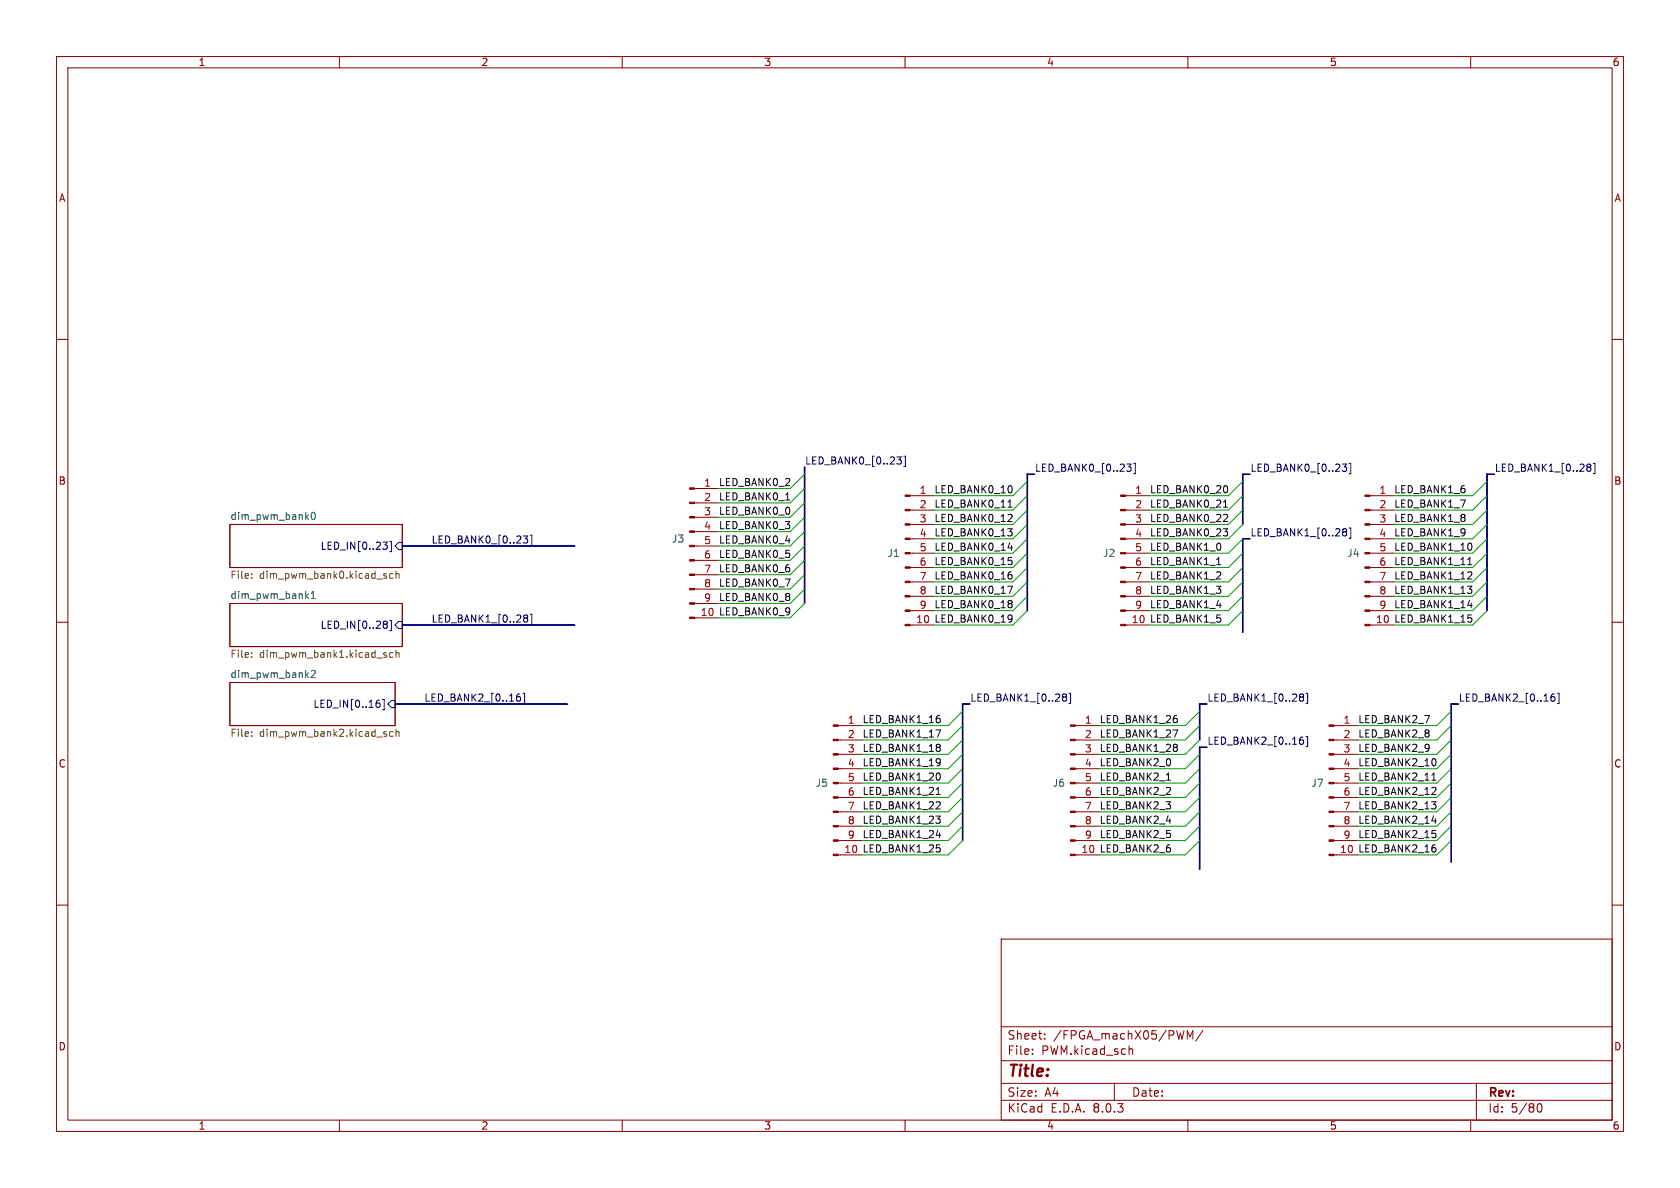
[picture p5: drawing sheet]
<svg xmlns="http://www.w3.org/2000/svg" width="297mm" height="210mm" viewBox="0 0 297 210" stroke-linecap="round" stroke-linejoin="round" font-family="sans-serif">
<g fill="none" stroke="#840000" stroke-width=".18">
<path d="M10 10h277v190h-277zM12 12h273v186h-273zM60 10v2M110 10v2M160 10v2M210 10v2M260 10v2M10 60h2M285 60h2M40.6 92.7h30.5v7.6h-30.5zM122.8 99.1h4.2M122.8 96.5h4.2"/>
<path d="M122.8 94h4.2M122.8 91.4h4.2M122.8 88.9h4.2M122.8 86.4h4.2M160.9 97.8h4.2M160.9 95.3h4.2M160.9 92.7h4.2M160.9 90.2h4.2M160.9 87.6h4.2M199 97.8h4.2M199 95.3h4.2M199 92.7h4.2"/>
<path d="M199 90.2h4.2M199 87.6h4.2M242.2 97.8h4.2M242.2 95.3h4.2M242.2 92.7h4.2M242.2 90.2h4.2M242.2 87.6h4.2M10 110h2M40.6 106.7h30.5v7.6h-30.5zM122.8 109.2h4.2M122.8 106.7h4.2M122.8 104.1h4.2"/>
<path d="M122.8 101.6h4.2M160.9 110.5h4.2M160.9 108h4.2M160.9 105.4h4.2M160.9 102.9h4.2M160.9 100.3h4.2M199 110.5h4.2M199 108h4.2M199 105.4h4.2M199 102.9h4.2M199 100.3h4.2M242.2 110.5h4.2"/>
<path d="M242.2 108h4.2M242.2 105.4h4.2M242.2 102.9h4.2M242.2 100.3h4.2M285 110h2M40.6 120.7h29.2v7.6h-29.2zM148.2 138.4h4.2M148.2 135.9h4.2M148.2 133.4h4.2M148.2 130.8h4.2M148.2 128.3h4.2M190.1 138.4h4.2"/>
<path d="M190.1 135.9h4.2M190.1 133.4h4.2M190.1 130.8h4.2M190.1 128.3h4.2M235.8 138.4h4.2M235.8 135.9h4.2M235.8 133.4h4.2M235.8 130.8h4.2M235.8 128.3h4.2M10 160h2M148.2 151.1h4.2M148.2 148.6h4.2"/>
<path d="M148.2 146.1h4.2M148.2 143.5h4.2M148.2 141h4.2M190.1 151.1h4.2M190.1 148.6h4.2M190.1 146.1h4.2M190.1 143.5h4.2M190.1 141h4.2M235.8 151.1h4.2M235.8 148.6h4.2M235.8 146.1h4.2M235.8 143.5h4.2"/>
<path d="M235.8 141h4.2M285 160h2M177 166h108v32h-108zM60 198v2M110 198v2M160 198v2M177 194.5h108M177 191.5h108M177 187.5h108M177 181.5h108M182.5 186.3v.1M182.5 185.5v.1"/>
<path d="M184.7 183.6v.1M184.7 182.8v.1M197 191.5v3M199.6 185.5l.2-.1 .4 .1v.9M209.9 183.7v-1.5l.5 1.1 .5-1.1v1.5M210 198v2M212.7 182.1l-1.3 2M260 198v2M261 191.5v6.5M271.7 195.7l.2-.5 .2-.1a.8 .8 0 0 1 .5 .7 .8 .8 0 0 1-.5 .8l-.2-.1-.2-.5"/>
</g>
<g fill="none" stroke="#000084" stroke-width=".18">
<path d="M67.7 95.8h.8l-.5 .5 .4 .1 .1 .5-.3 .2h-.3M68.9 95.7h.3v1.8h-.3M69.8 96.5l.7-.6h.6v1.3h-.6zM92.5 94.7h.8l-.4 .5 .3 .1 .1 .5-.2 .2h-.4M93.7 94.6h.3v1.8h-.3M158.5 80.8h.8l-.4 .5 .4 .1v.4l-.2 .2h-.4M159.8 80.6h.3v1.9h-.3M199.2 82h.8l-.4 .5 .3 .1 .1 .5-.3 .2h-.3M200.4 81.9h.3v1.8h-.3M237.3 82h.8l-.4 .5 .3 .1 .1 .5-.3 .2h-.3M237.6 93.5h.2l.3 .2-.3 .3M237.6 94h.2"/>
<path d="M237.8 94l.3 .3v.2l-.3 .2h-.2M238.5 81.9h.3v1.8h-.3M238.5 93.3h.3v1.9h-.3M280.8 82h.2l.3 .3-.3 .3M280.8 82.6h.2M281 82.6l.3 .2v.3l-.3 .2h-.2M281.7 81.9h.3v1.8h-.3M68 109.8h.2l.3 .2-.3 .3M68 110.3h.2M68.2 110.3l.3 .3v.2l-.2 .2-.3 .1M68.9 109.7h.3v1.8h-.3M70.5 109.9h.6v1.2h-.6l-.7-.6z"/>
<path d="M92.8 108.7h.3l.2 .2-.2 .4M92.8 109.3h.3M93.1 109.3l.2 .2v.2l-.2 .3h-.3M93.7 108.6h.3v1.8h-.3M66.7 124.3h.4l.1 .2-.1 .4-.4 .1M66.8 123.8h.3M67.6 123.6h.3v1.9h-.3M69.2 123.8h.6v1.3h-.6l-.6-.6zM91.5 123.2h.3l.2 .2v.4l-.5 .1M91.9 122.7h-.4M92.4 122.6h.3v1.8h-.3M188.1 122.7h.2l.2 .2-.2 .3"/>
<path d="M188.1 123.2h.2M188.3 123.2l.2 .3v.2l-.2 .2h-.2M189 122.6h.3v1.8h-.3M230 122.7h.2l.3 .2-.3 .3M230 123.2h.2M230 130.8h.2l.3 .2-.1 .4-.4 .2M230.2 123.2l.3 .3v.2l-.3 .2h-.2M230.3 130.3l-.3 .1M230.9 122.6h.3v1.8h-.3M230.9 130.2h.3v1.8h-.3M274.4 123.2h.3l.2 .2-.1 .4-.4 .1M274.8 122.7h-.4"/>
<path d="M275.3 122.6h.3v1.8h-.3"/>
</g>
<path d="M55.1 90.7l.2-.1a.68 .68 0 0 1 .5 .6 .68 .68 0 0 1-.5 .6l-.2-.1-.1-.3zM54.2 105.3l.3 .5M54.5 105l-.5 .4M55 118.6l.5-.1 .2 .4-.7 .9h.7M55 105.8h.7M55 104.9l.4-.4v1.3" fill="none" stroke="#006464" stroke-width=".18"/>
<g fill="none" stroke="#725600" stroke-width=".18">
<path d="M44.5 102.1v.1M44.5 101.5v.1M44.5 115.4v.1M44.5 116.1v.1M68 101.8l.3 .1 .1 .2-.2 .1h-.2M68 115.8h.3l.1 .2-.2 .2h-.2M68 101.4l.3 .1M68 115.4h.3M69.5 101.5l-.4-.1-.2 .2 .1 .6h.5M69.5 115.4h-.4l-.2 .2 .1 .5h.5M70 101.5l.2-.1 .3 .1 .1 .7M70 101v1.2"/>
<path d="M70 114.9v1.3M70 115.5l.2-.1h.3l.1 .8M44.5 129.4v.1M44.5 130.1v.1M68 129.8h.3l.1 .2-.2 .2h-.2M68 129.3l.3 .1M69.5 129.4l-.4-.1-.2 .3 .1 .5h.5M70 128.9v1.3M70 129.5l.2-.2 .3 .1 .1 .8"/>
</g>
<g fill="#840000" stroke="#840000" stroke-width=".18">
<path d="M147.3 151h.9v.3h-.9z"/>
<path d="M147.3 148.5h.9v.2h-.9z"/>
<path d="M147.3 145.9h.9v.3h-.9z"/>
<path d="M147.3 143.4h.9v.2h-.9z"/>
<path d="M147.3 140.8h.9v.3h-.9z"/>
<path d="M147.3 138.3h.9v.3h-.9z"/>
<path d="M147.3 135.8h.9v.2h-.9z"/>
<path d="M147.3 133.2h.9v.3h-.9z"/>
<path d="M147.3 130.7h.9v.2h-.9z"/>
<path d="M147.3 128.1h.9v.3h-.9z"/>
<path d="M189.2 151h.9v.3h-.9z"/>
<path d="M189.2 148.5h.9v.2h-.9z"/>
<path d="M189.2 145.9h.9v.3h-.9z"/>
<path d="M189.2 143.4h.9v.2h-.9z"/>
<path d="M189.2 140.8h.9v.3h-.9z"/>
<path d="M189.2 138.3h.9v.3h-.9z"/>
<path d="M189.2 135.8h.9v.2h-.9z"/>
<path d="M189.2 133.2h.9v.3h-.9z"/>
<path d="M189.2 130.7h.9v.2h-.9z"/>
<path d="M189.2 128.1h.9v.3h-.9z"/>
<path d="M234.9 151h.9v.3h-.9z"/>
<path d="M234.9 148.5h.9v.2h-.9z"/>
<path d="M234.9 145.9h.9v.3h-.9z"/>
<path d="M234.9 143.4h.9v.2h-.9z"/>
<path d="M234.9 140.8h.9v.3h-.9z"/>
<path d="M234.9 138.3h.9v.3h-.9z"/>
<path d="M234.9 135.8h.9v.2h-.9z"/>
<path d="M234.9 133.2h.9v.3h-.9z"/>
<path d="M234.9 130.7h.9v.2h-.9z"/>
<path d="M234.9 128.1h.9v.3h-.9z"/>
<path d="M121.9 109.1h.9v.2h-.9z"/>
<path d="M121.9 106.6h.9v.2h-.9z"/>
<path d="M121.9 104h.9v.3h-.9z"/>
<path d="M121.9 101.5h.9v.2h-.9z"/>
<path d="M121.9 98.9h.9v.3h-.9z"/>
<path d="M121.9 96.4h.9v.2h-.9z"/>
<path d="M121.9 93.9h.9v.2h-.9z"/>
<path d="M121.9 91.3h.9v.3h-.9z"/>
<path d="M121.9 88.8h.9v.2h-.9z"/>
<path d="M121.9 86.2h.9v.3h-.9z"/>
<path d="M241.3 110.4h.9v.2h-.9z"/>
<path d="M241.3 107.8h.9v.3h-.9z"/>
<path d="M241.3 105.3h.9v.2h-.9z"/>
<path d="M241.3 102.7h.9v.3h-.9z"/>
<path d="M241.3 100.2h.9v.3h-.9z"/>
<path d="M241.3 97.7h.9v.2h-.9z"/>
<path d="M241.3 95.1h.9v.3h-.9z"/>
<path d="M241.3 92.6h.9v.2h-.9z"/>
<path d="M241.3 90h.9v.3h-.9z"/>
<path d="M241.3 87.5h.9v.3h-.9z"/>
<path d="M198.1 110.4h.9v.2h-.9z"/>
<path d="M198.1 107.8h.9v.3h-.9z"/>
<path d="M198.1 105.3h.9v.2h-.9z"/>
<path d="M198.1 102.7h.9v.3h-.9z"/>
<path d="M198.1 100.2h.9v.3h-.9z"/>
<path d="M198.1 97.7h.9v.2h-.9z"/>
<path d="M198.1 95.1h.9v.3h-.9z"/>
<path d="M198.1 92.6h.9v.2h-.9z"/>
<path d="M198.1 90h.9v.3h-.9z"/>
<path d="M198.1 87.5h.9v.3h-.9z"/>
<path d="M160 110.4h.9v.2h-.9z"/>
<path d="M160 107.8h.9v.3h-.9z"/>
<path d="M160 105.3h.9v.2h-.9z"/>
<path d="M160 102.7h.9v.3h-.9z"/>
<path d="M160 100.2h.9v.3h-.9z"/>
<path d="M160 97.7h.9v.2h-.9z"/>
<path d="M160 95.1h.9v.3h-.9z"/>
<path d="M160 92.6h.9v.2h-.9z"/>
<path d="M160 90h.9v.3h-.9z"/>
<path d="M160 87.5h.9v.3h-.9z"/>
</g>
<g fill="none" stroke="#0f0f0f" stroke-width=".18">
<path d="M138.9 88.4h.7M178.1 93.5h.8l-.4 .5M178.2 89.7h.7M178.2 96.9h.8M178.3 98.5h.6M178.4 88.6l.2-.2v1.3M178.7 90.9l.2 .3v.3l-.8 .7h.8M178.8 94l.1 .2-.1 .5M178.8 86l.1 .3-.1 .7M178.8 99.1l.1 .2-.1 .5M215.1 99.8h.7M216.2 93.5h.8l-.4 .5"/>
<path d="M216.3 89.7h.7M216.5 88.6l.2-.2v1.3M216.8 90.9l.2 .3v.3l-.8 .7h.8M216.9 94l.1 .2-.1 .5M216.9 86l.1 .3-.1 .7M259.5 99.8h.7M259.7 98.7l.1-.2v1.3M260.1 96.1l.1 .4-.1 .7M178.1 103.6h.9l-.6 1.3M178.8 101.6l.1 .2-.1 .5M178.8 106.2l.1 .2-.1 .3M178.8 106.8l.1 .2-.1 .4"/>
<path d="M178.8 108.8h.1a1.07 1.07 0 0 1-.2 1.1M178.9 109.3l-.1 .1M259.4 103.6h.8l-.4 .5M259.5 107h.8M259.5 108.7h.6M260 101.1l.2 .2-.1 .3-.7 .8h.8M260.1 109.3l.1 .1-.1 .5M260.1 104.2l.1 .2-.1 .4M165.4 129h.9l-.6 1.3M165.7 139.4l.2-.2v1.3M166.1 127l.1 .2-.1 .5M166.1 131.6l.1 .2-.1 .3"/>
<path d="M166.1 132.2l.1 .2-.1 .4M166.1 134.2h.1a1.07 1.07 0 0 1-.2 1.1M166.1 136.8l.1 .3-.1 .7M166.2 134.7l-.1 .1M206.2 137.9h.7M207.4 129h.8l-.5 1.3M208 127l.1 .2-.1 .5M208 131.6l.1 .2-.1 .3M208 132.2l.1 .2-.1 .4M253.1 137.9h.8M253.4 136.8l.1-.2v1.3M253.6 139.2l.3 .2-.1 .3-.7 .8h.8"/>
<path d="M253.7 134.2l.2 .4-.2 .7M165.4 144.3h.8l-.4 .5M165.5 140.5h.7M165.5 147.7h.8M165.6 149.3h.6M166 141.7l.2 .3v.3l-.8 .7h.8M166.1 144.8l.1 .2-.1 .5M166.1 149.9l.1 .2-.1 .5M253.1 141.7h.8l-.5 .5M253.1 145.1h.8M253.2 146.8h.6M253.7 142.3l.2 .2-.2 .4"/>
<path d="M253.7 147.4l.2 .1-.2 .5M253.7 149.9l.2 .2-.2 .5"/>
</g>
<path d="M71.1 96.5h30.5M142.2 82.6v24.1M182.9 83.8h-1.3v24.2M221 83.8h-1.3v8.9M221 95.3h-1.3v16.5M264.2 83.8h-1.3v24.2M71.1 110.5h30.5M69.8 124.5h30.5M171.4 124.5h-1.2v24.1M213.4 124.5h-1.3v6.3M213.4 132.1h-1.3v21.6M257.8 124.5h-1.3v27.9" fill="none" stroke="#000084" stroke-width=".3"/>
<g fill="none" stroke="#009600" stroke-width=".18">
<path d="M142.2 86.4l-2.5 2.5h-12.7M142.2 83.8l-2.5 2.6h-12.7M142.2 91.4l-2.5 2.6h-12.7M142.2 99.1l-2.5 2.5h-12.7M142.2 94l-2.5 2.5h-12.7M142.2 96.5l-2.5 2.6h-12.7M142.2 88.9l-2.5 2.5h-12.7M181.6 87.6l-2.5 2.6h-14M181.6 90.2l-2.5 2.5h-14M181.6 85.1l-2.5 2.5h-14M181.6 95.3l-2.5 2.5h-14M181.6 92.7l-2.5 2.6h-14"/>
<path d="M181.6 97.8l-2.5 2.5h-14M219.7 87.6l-2.5 2.6h-14M219.7 90.2l-2.5 2.5h-14M219.7 85.1l-2.5 2.5h-14M219.7 95.3l-2.5 2.5h-14M219.7 92.7l-2.5 2.6h-14M219.7 97.8l-2.5 2.5h-14M262.9 87.6l-2.6 2.6h-13.9M262.9 90.2l-2.6 2.5h-13.9M262.9 85.1l-2.6 2.5h-13.9M262.9 95.3l-2.6 2.5h-13.9M262.9 92.7l-2.6 2.6h-13.9"/>
<path d="M262.9 97.8l-2.6 2.5h-13.9M142.2 104.1l-2.5 2.6h-12.7M142.2 101.6l-2.5 2.5h-12.7M142.2 106.7l-2.5 2.5h-12.7M181.6 100.3l-2.5 2.6h-14M181.6 102.9l-2.5 2.5h-14M181.6 108l-2.5 2.5h-14M181.6 105.4l-2.5 2.6h-14M219.7 100.3l-2.5 2.6h-14M219.7 102.9l-2.5 2.5h-14M219.7 108l-2.5 2.5h-14M219.7 105.4l-2.5 2.6h-14"/>
<path d="M262.9 100.3l-2.6 2.6h-13.9M262.9 102.9l-2.6 2.5h-13.9M262.9 108l-2.6 2.5h-13.9M262.9 105.4l-2.6 2.6h-13.9M170.2 135.9l-2.6 2.5h-15.2M170.2 138.4l-2.6 2.6h-15.2M170.2 133.4l-2.6 2.5h-15.2M170.2 130.8l-2.6 2.6h-15.2M170.2 125.7l-2.6 2.6h-15.2M170.2 128.3l-2.6 2.5h-15.2M212.1 135.9l-2.6 2.5h-15.2M212.1 138.4l-2.6 2.6h-15.2"/>
<path d="M212.1 133.4l-2.6 2.5h-15.2M212.1 130.8l-2.6 2.6h-15.2M212.1 125.7l-2.6 2.6h-15.2M212.1 128.3l-2.6 2.5h-15.2M256.5 135.9l-2.5 2.5h-14M256.5 138.4l-2.5 2.6h-14M256.5 133.4l-2.5 2.5h-14M256.5 130.8l-2.5 2.6h-14M256.5 125.7l-2.5 2.6h-14M256.5 128.3l-2.5 2.5h-14M170.2 148.6l-2.6 2.5h-15.2M170.2 146.1l-2.6 2.5h-15.2"/>
<path d="M170.2 141l-2.6 2.5h-15.2M170.2 143.5l-2.6 2.6h-15.2M212.1 148.6l-2.6 2.5h-15.2M212.1 146.1l-2.6 2.5h-15.2M212.1 141l-2.6 2.5h-15.2M212.1 143.5l-2.6 2.6h-15.2M256.5 148.6l-2.5 2.5h-14M256.5 146.1l-2.5 2.5h-14M256.5 141l-2.5 2.5h-14M256.5 143.5l-2.5 2.6h-14"/>
</g>
<text font-size="2.8" fill="#840000" x="178" y="190.9">Title:</text>
<g font-size="2.1" fill="#840000">
<text x="178" y="184">Sheet:</text>
<text x="186.2" y="184">/FPGA_machX05/PWM/</text>
<text x="178" y="186.7">File:</text>
<text x="184.1" y="186.7">PWM.kicad_sch</text>
<text x="178" y="196.9">KiCad</text>
<text x="178" y="194.1">Size:</text>
<text x="184.7" y="194.1">A4</text>
<text x="185.7" y="196.9">E.D.A.</text>
<text x="193.3" y="196.9">8.0.3</text>
<text x="200" y="194.1">Date:</text>
<text x="263" y="194.3">Rev:</text>
<text x="263" y="196.9">Id:</text>
<text x="267.1" y="196.9">5/80</text>
</g>
<g font-size="1.8" fill="#840000">
<text x="35" y="11.9">1</text>
<text x="85" y="11.9">2</text>
<text x="135" y="11.9">3</text>
<text x="185" y="11.9">4</text>
<text x="235" y="11.9">5</text>
<text x="285" y="11.9">6</text>
<text x="10.3" y="35.9">A</text>
<text x="285.3" y="35.9">A</text>
<text x="10.3" y="85.9">B</text>
<text x="285.3" y="85.9">B</text>
<text x="10.3" y="135.9">C</text>
<text x="285.3" y="135.9">C</text>
<text x="10.3" y="185.9">D</text>
<text x="285.3" y="185.9">D</text>
<text x="35" y="199.9">1</text>
<text x="85" y="199.9">2</text>
<text x="135" y="199.9">3</text>
<text x="185" y="199.9">4</text>
<text x="235" y="199.9">5</text>
<text x="285" y="199.9">6</text>
</g>
<g font-size="1.8" fill="#000084">
<text x="142.2" y="82.2">LED_BANK0_[0..23]</text>
<text x="182.9" y="83.5">LED_BANK0_[0..23]</text>
<text x="221" y="83.5">LED_BANK0_[0..23]</text>
<text x="264.2" y="83.5">LED_BANK1_[0..28]</text>
<text x="221" y="94.9">LED_BANK1_[0..28]</text>
<text x="56.6" y="97.4">LED_IN[0..23]</text>
<text x="76.2" y="96.2">LED_BANK0_[0..23]</text>
<text x="56.6" y="111.4">LED_IN[0..28]</text>
<text x="76.2" y="110.1">LED_BANK1_[0..28]</text>
<text x="55.3" y="125.3">LED_IN[0..16]</text>
<text x="74.9" y="124.1">LED_BANK2_[0..16]</text>
<text x="171.4" y="124.1">LED_BANK1_[0..28]</text>
<text x="213.4" y="124.1">LED_BANK1_[0..28]</text>
<text x="257.8" y="124.1">LED_BANK2_[0..16]</text>
<text x="213.4" y="131.7">LED_BANK2_[0..16]</text>
</g>
<g font-size="1.8" fill="#a90000">
<text x="124.4" y="86.1">1</text>
<text x="124.4" y="88.6">2</text>
<text x="162.5" y="87.4">1</text>
<text x="162.5" y="89.9">2</text>
<text x="200.6" y="87.4">1</text>
<text x="200.6" y="89.9">2</text>
<text x="243.8" y="87.4">1</text>
<text x="243.8" y="89.9">2</text>
<text x="124.4" y="91.2">3</text>
<text x="124.4" y="93.7">4</text>
<text x="162.5" y="92.5">3</text>
<text x="162.5" y="95">4</text>
<text x="200.6" y="92.5">3</text>
<text x="200.6" y="95">4</text>
<text x="243.8" y="92.5">3</text>
<text x="243.8" y="95">4</text>
<text x="124.4" y="96.3">5</text>
<text x="124.4" y="98.8">6</text>
<text x="124.4" y="101.3">7</text>
<text x="162.5" y="97.5">5</text>
<text x="162.5" y="100.1">6</text>
<text x="200.6" y="97.5">5</text>
<text x="200.6" y="100.1">6</text>
<text x="243.8" y="97.5">5</text>
<text x="243.8" y="100.1">6</text>
<text x="124.4" y="103.9">8</text>
<text x="124.4" y="106.4">9</text>
<text x="162.5" y="102.6">7</text>
<text x="162.5" y="105.2">8</text>
<text x="162.5" y="107.7">9</text>
<text x="200.6" y="102.6">7</text>
<text x="200.6" y="105.2">8</text>
<text x="200.6" y="107.7">9</text>
<text x="243.8" y="102.6">7</text>
<text x="243.8" y="105.2">8</text>
<text x="243.8" y="107.7">9</text>
<text x="123.8" y="109">10</text>
<text x="161.9" y="110.2">10</text>
<text x="200" y="110.2">10</text>
<text x="243.2" y="110.2">10</text>
<text x="149.8" y="128">1</text>
<text x="149.8" y="130.6">2</text>
<text x="191.7" y="128">1</text>
<text x="191.7" y="130.6">2</text>
<text x="237.4" y="128">1</text>
<text x="237.4" y="130.6">2</text>
<text x="149.8" y="133.1">3</text>
<text x="149.8" y="135.6">4</text>
<text x="191.7" y="133.1">3</text>
<text x="191.7" y="135.6">4</text>
<text x="237.4" y="133.1">3</text>
<text x="237.4" y="135.6">4</text>
<text x="149.8" y="138.2">5</text>
<text x="149.8" y="140.7">6</text>
<text x="149.8" y="143.3">7</text>
<text x="191.7" y="138.2">5</text>
<text x="191.7" y="140.7">6</text>
<text x="191.7" y="143.3">7</text>
<text x="237.4" y="138.2">5</text>
<text x="237.4" y="140.7">6</text>
<text x="237.4" y="143.3">7</text>
<text x="149.8" y="145.8">8</text>
<text x="149.8" y="148.3">9</text>
<text x="191.7" y="145.8">8</text>
<text x="191.7" y="148.3">9</text>
<text x="237.4" y="145.8">8</text>
<text x="237.4" y="148.3">9</text>
<text x="149.2" y="150.9">10</text>
<text x="191.1" y="150.9">10</text>
<text x="236.8" y="150.9">10</text>
</g>
<g font-size="1.8" fill="#0f0f0f">
<text x="127" y="86">LED_BANK0_2</text>
<text x="127" y="88.6">LED_BANK0_1</text>
<text x="165.1" y="87.3">LED_BANK0_10</text>
<text x="165.1" y="89.8">LED_BANK0_11</text>
<text x="203.2" y="87.3">LED_BANK0_20</text>
<text x="203.2" y="89.8">LED_BANK0_21</text>
<text x="246.4" y="87.3">LED_BANK1_6</text>
<text x="246.4" y="89.8">LED_BANK1_7</text>
<text x="127" y="91.1">LED_BANK0_0</text>
<text x="127" y="93.6">LED_BANK0_3</text>
<text x="165.1" y="94.9">LED_BANK0_13</text>
<text x="165.1" y="92.4">LED_BANK0_12</text>
<text x="203.2" y="94.9">LED_BANK0_23</text>
<text x="203.2" y="92.4">LED_BANK0_22</text>
<text x="246.4" y="94.9">LED_BANK1_9</text>
<text x="246.4" y="92.4">LED_BANK1_8</text>
<text x="127" y="101.3">LED_BANK0_6</text>
<text x="127" y="96.2">LED_BANK0_4</text>
<text x="127" y="98.7">LED_BANK0_5</text>
<text x="165.1" y="97.4">LED_BANK0_14</text>
<text x="165.1" y="100">LED_BANK0_15</text>
<text x="203.2" y="100">LED_BANK1_1</text>
<text x="203.2" y="97.4">LED_BANK1_0</text>
<text x="246.4" y="100">LED_BANK1_11</text>
<text x="246.4" y="97.4">LED_BANK1_10</text>
<text x="127" y="106.3">LED_BANK0_8</text>
<text x="127" y="103.8">LED_BANK0_7</text>
<text x="165.1" y="105.1">LED_BANK0_17</text>
<text x="165.1" y="107.6">LED_BANK0_18</text>
<text x="165.1" y="102.5">LED_BANK0_16</text>
<text x="203.2" y="102.5">LED_BANK1_2</text>
<text x="203.2" y="107.6">LED_BANK1_4</text>
<text x="203.2" y="105.1">LED_BANK1_3</text>
<text x="246.4" y="107.6">LED_BANK1_14</text>
<text x="246.4" y="105.1">LED_BANK1_13</text>
<text x="246.4" y="102.5">LED_BANK1_12</text>
<text x="127" y="108.9">LED_BANK0_9</text>
<text x="165.1" y="110.1">LED_BANK0_19</text>
<text x="203.2" y="110.1">LED_BANK1_5</text>
<text x="246.4" y="110.1">LED_BANK1_15</text>
<text x="152.4" y="127.9">LED_BANK1_16</text>
<text x="152.4" y="130.5">LED_BANK1_17</text>
<text x="194.3" y="130.5">LED_BANK1_27</text>
<text x="194.3" y="127.9">LED_BANK1_26</text>
<text x="240" y="127.9">LED_BANK2_7</text>
<text x="240" y="130.5">LED_BANK2_8</text>
<text x="152.4" y="135.5">LED_BANK1_19</text>
<text x="152.4" y="133">LED_BANK1_18</text>
<text x="194.3" y="135.5">LED_BANK2_0</text>
<text x="194.3" y="133">LED_BANK1_28</text>
<text x="240" y="133">LED_BANK2_9</text>
<text x="240" y="135.5">LED_BANK2_10</text>
<text x="152.4" y="143.2">LED_BANK1_22</text>
<text x="152.4" y="140.6">LED_BANK1_21</text>
<text x="152.4" y="138.1">LED_BANK1_20</text>
<text x="194.3" y="143.2">LED_BANK2_3</text>
<text x="194.3" y="140.6">LED_BANK2_2</text>
<text x="194.3" y="138.1">LED_BANK2_1</text>
<text x="240" y="140.6">LED_BANK2_12</text>
<text x="240" y="143.2">LED_BANK2_13</text>
<text x="240" y="138.1">LED_BANK2_11</text>
<text x="152.4" y="148.2">LED_BANK1_24</text>
<text x="152.4" y="145.7">LED_BANK1_23</text>
<text x="194.3" y="148.2">LED_BANK2_5</text>
<text x="194.3" y="145.7">LED_BANK2_4</text>
<text x="240" y="148.2">LED_BANK2_15</text>
<text x="240" y="145.7">LED_BANK2_14</text>
<text x="152.4" y="150.8">LED_BANK1_25</text>
<text x="194.3" y="150.8">LED_BANK2_6</text>
<text x="240" y="150.8">LED_BANK2_16</text>
</g>
<g font-size="1.8" fill="#006464">
<text x="40.6" y="92">dim_pwm_bank0</text>
<text x="118.7" y="96.1">J3</text>
<text x="156.8" y="98.7">J1</text>
<text x="194.9" y="98.7">J2</text>
<text x="238.1" y="98.7">J4</text>
<text x="40.6" y="106">dim_pwm_bank1</text>
<text x="40.6" y="119.9">dim_pwm_bank2</text>
<text x="144.1" y="139.3">J5</text>
<text x="186" y="139.3">J6</text>
<text x="231.7" y="139.3">J7</text>
</g>
<g font-size="1.8" fill="#725600">
<text x="40.6" y="102.6">File:</text>
<text x="45.9" y="102.6">dim_pwm_bank0.kicad_sch</text>
<text x="40.6" y="116.6">File:</text>
<text x="45.9" y="116.6">dim_pwm_bank1.kicad_sch</text>
<text x="40.6" y="130.6">File:</text>
<text x="45.9" y="130.6">dim_pwm_bank2.kicad_sch</text>
</g>
</svg>
